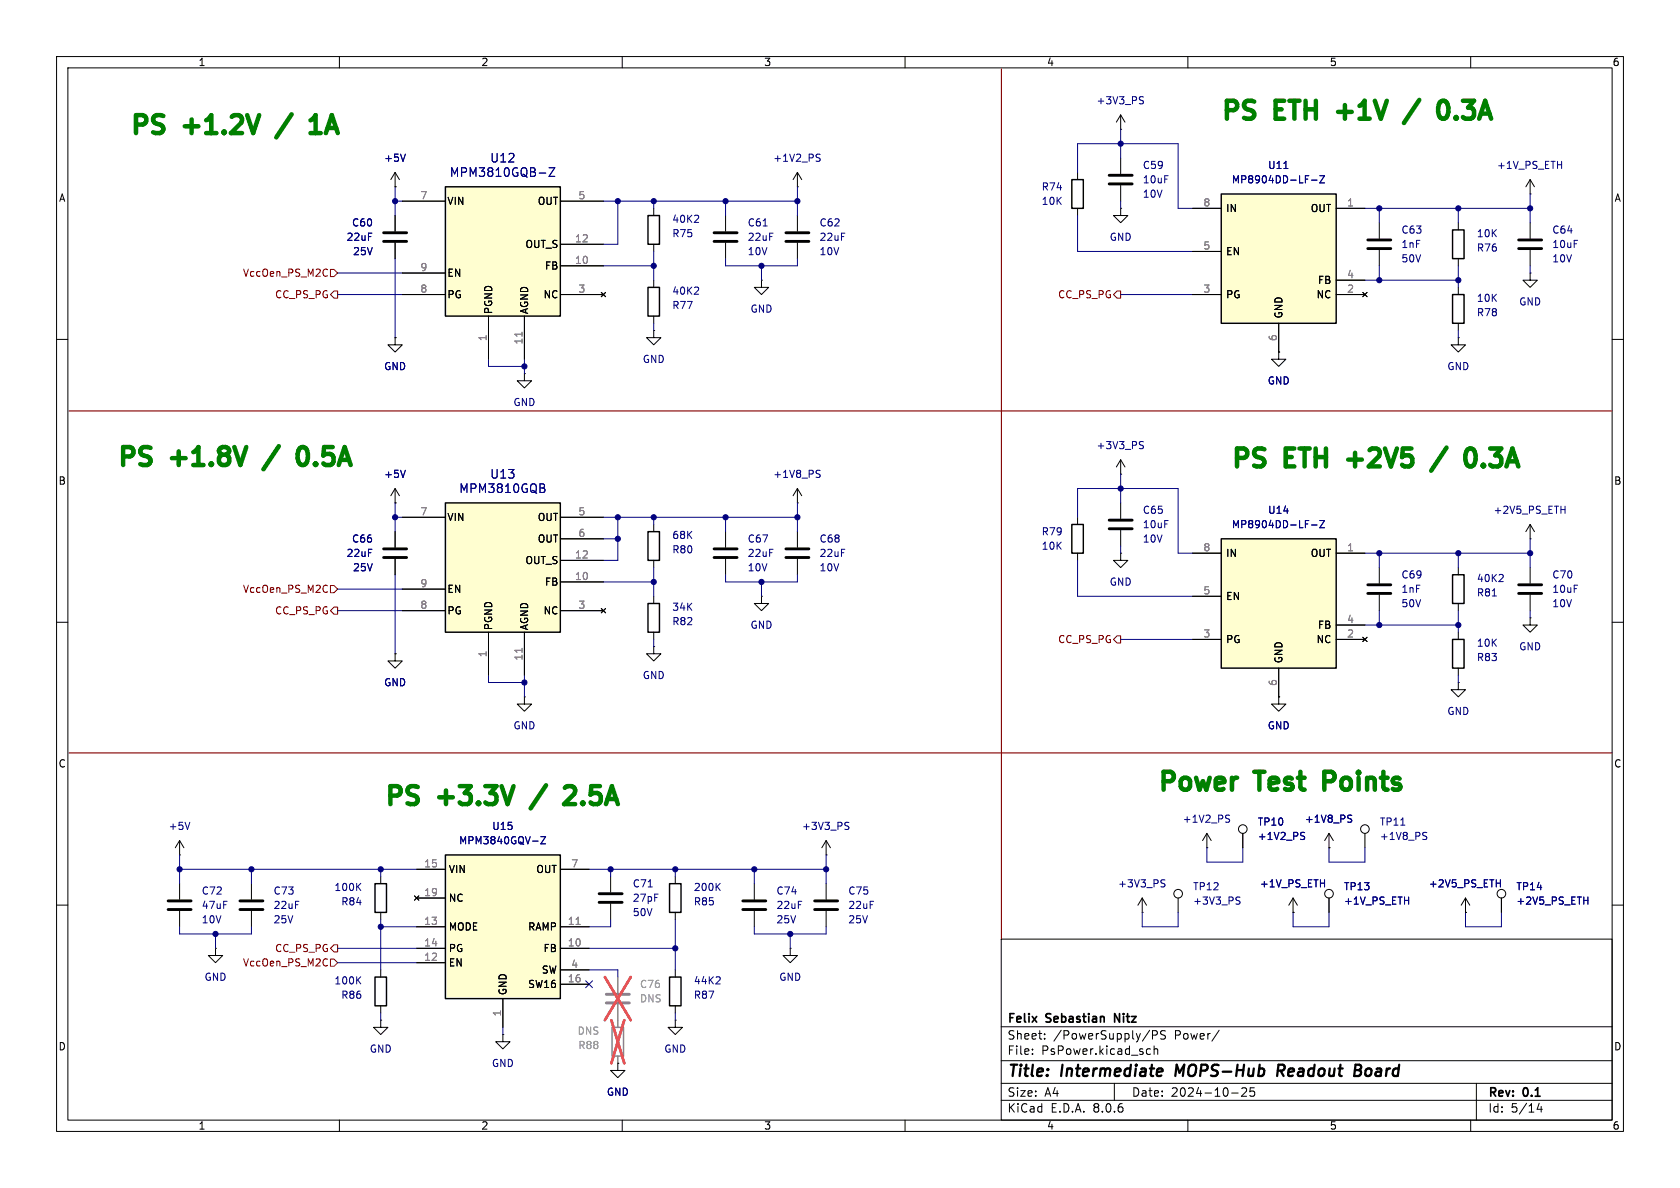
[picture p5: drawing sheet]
<svg xmlns="http://www.w3.org/2000/svg" width="297mm" height="210mm" viewBox="0 0 297 210" stroke-linecap="round" stroke-linejoin="round" font-family="sans-serif">
<g fill="none" stroke="#000" stroke-width=".18">
<path d="M10 10h277v190h-277zM12 12h273v186h-273zM60 10v2M110 10v2M160 10v2M210 10v2M260 10v2M10 60h2M285 60h2M10 110h2M243.8 100.3v2.8M243.8 105.2v2.8"/>
<path d="M257.8 111.8v1.2M257.8 118.1v1.3M285 110h2M226.1 123.2v1.3h1.2l-1.2 1.2-1.3-1.2h1.3M226.1 123.2h.1M257.8 120.7v1.2h1.3l-1.3 1.3-1.3-1.3h1.3M257.8 120.7h.1M10 160h2M285 160h2M177 166h108v32h-108zM60 198v2M110 198v2"/>
<path d="M160 198v2M177 194.5h108M177 191.5h108M177 187.5h108M177 181.5h108M182.5 186.3v.1M182.5 185.5v.1M184.7 183.6v.1M184.7 182.8v.1M197 191.5v3M202.8 186.3h.6M202.8 185.5h.6"/>
<path d="M203.2 182.1l-1.2 2M203.7 183l.8-.1 .1-.2-.1-.4-.2-.1h-.6v1.5M204 185.5l.2-.1 .4 .1 .1 .9M204 184.9v1.5M206 182.3l-.5-.1-.3 .1v.5l.7 .3 .1 .3-.3 .3-.5-.1M210 198v2M215.5 182.1l-1.3 2M217.7 193.2h1.2M219.5 192.4l.6-.1 .2 .1 .1 .3-.9 1.1h.9M221.7 192.3h-.7v.7l.2-.1h.5l.1 .3-.1 .5-.2 .1-.5-.1M260 198v2M261 191.5v6.5"/>
<path d="M272.1 195l-.4 1.1h1M272.5 195.6v1"/>
</g>
<path d="M205.3 188.9l.2 .1v.4l-1 .1M205.3 190.1l-.2 .1M208 188.2l-.2 2M226.4 189.3l.5 .9M226.8 188.2h-.8l-.2 2M226.9 189.2l-1 .1M239.5 189.2h.7M239.6 188.2h.7a.49 .49 0 0 1 .3 .5 .49 .49 0 0 1-.4 .5M240.2 189.2l.3 .1a.58 .58 0 0 1-.3 .9h-.8" fill="none" stroke="#000" stroke-width=".4"/>
<path d="M197.1 180.7v-1.5l.8 1.5" fill="none" stroke="#000" stroke-width=".3"/>
<path d="M256.8 113h2v5.1h-2z" fill="none" stroke="#000" stroke-width=".25"/>
<path d="M241.8 104.9h4.1M241.8 103.4h4.1" fill="none" stroke="#000" stroke-width=".51"/>
<path d="M215.9 95.3h20.3v22.8h-20.3z" fill="#fffed0"/>
<path d="M256.8 40.6h2v5.1h-2zM215.9 95.3h20.3v22.8h-20.3z" fill="none" stroke="#000" stroke-width=".25"/>
<g fill="none" stroke="#000" stroke-width=".18">
<path d="M141 33h.1M141 30.5v2.5M141 38.1v2.8M141 30.5l-.8 1.3M141 30.5l.7 1.3M257.8 39.4v1.2M270.5 34.3h.1M270.5 31.8l-.8 1.2M270.5 31.8v2.5M270.5 39.4v2.8M270.5 31.8l.8 1.2M69.8 59.7v1.3h1.3l-1.3 1.2-1.2-1.2h1.2"/>
<path d="M69.8 59.7h.1M141 42.9v2.8M257.8 45.7v1.3M270.5 48.3v1.2h-1.3l1.3 1.3 1.3-1.3h-1.3M270.5 48.3h.1M270.5 44.2v2.8M210.8 97.8h5.1M236.2 97.8h5.1M210.8 113h5.1M210.8 105.4h5.1M226.1 118.1v5.1M236.2 113h5.1"/>
<path d="M236.2 110.5h5.1M240.9 112.6l.8 .8M241.7 112.6l-.8 .8M146 151.1h.1M146 148.6l-.7 1.3M146 148.6v2.5M146 148.6l.8 1.3M208.3 158.8v2.5M213.4 149.9h.1M213.4 147.3l-.8 1.3M213.4 147.3v2.6M213.4 147.3l.7 1.3"/>
<path d="M219.7 147.3v2.6M228.6 158.8l-.8 1.2M228.6 158.8v2.5M228.6 158.8l.8 1.2M234.9 149.9h.1M234.9 147.3l-.7 1.3M234.9 147.3v2.6M234.9 158.8v2.5M234.9 147.3l.8 1.3M241.3 147.3v2.6M259.1 158.8l-.8 1.2M259.1 158.8v2.5"/>
<path d="M259.1 158.8l.7 1.2M228.6 161.3h.1M259.1 161.3h.1"/>
<circle cx="208.3" cy="158" r=".76"/>
<circle cx="219.7" cy="146.6" r=".76"/>
<circle cx="234.9" cy="158" r=".76"/>
<circle cx="241.3" cy="146.6" r=".76"/>
</g>
<g fill="none" stroke="#000084" stroke-width=".18">
<path d="M144.5 27.9l.4 .1 .1 .3-.3 .2h-.3M144.5 27.2l.5 .1M231.9 92.8h.9M233.3 92h.9l-.9 1.3h.9M149.6 145.4h.5M149.6 146l.4 .1 .1 .3-.3 .2h-.3M216.9 144.7l.4 .1 .1 .3-.3 .3h-.3M216.9 144.1l.5 .1M218.7 159.2l.4 .1 .1 .3-.2 .2h-.3M218.7 158.6h.5M230.2 147.7l.3 .2 .1 .3-.2 .2h-.3M230.2 147.1l.4 .1"/>
<path d="M238.5 144.7l.4 .1 .1 .3-.3 .3h-.3M238.5 144.1l.5 .1M251.8 147.7l.3 .2 .1 .3-.2 .2h-.3M251.8 147.1l.4 .1M264.5 156.1h.7M265.2 155.5v1.3"/>
</g>
<path d="M247.6 145.9h.8" fill="none" stroke="#000080" stroke-width=".18"/>
<path d="M138.9 42.7h4.1M138.9 41.1h4.1M268.5 43.9h4M268.5 42.4h4" fill="none" stroke="#000" stroke-width=".51"/>
<path d="M78.7 33h20.4v22.9h-20.4z" fill="#fffed0"/>
<path d="M78.7 33h20.4v22.9h-20.4z" fill="none" stroke="#000" stroke-width=".25"/>
<path d="M71.1 35.6h7.6M99.1 35.6h7.6M71.1 52.1h7.6M71.1 48.3h7.6M86.4 55.9v7.6M92.7 55.9v7.6M99.1 47h7.6M99.1 43.2h7.6M99.1 52.1h7.6M106.3 51.7l.8 .8M107.1 51.7l-.8 .8" fill="none" stroke="#000" stroke-width=".18"/>
<path d="M92.3 58.7v.7" fill="none" stroke="#808080" stroke-width=".18"/>
<path d="M97.1 29.7h1l-1 1.5h1" fill="none" stroke="#000084" stroke-width=".18"/>
<path d="M78.7 88.9h20.4v22.9h-20.4z" fill="#fffed0"/>
<path d="M114.6 50.8h2v5.1h-2zM256.8 52.1h2v5.1h-2zM78.7 88.9h20.4v22.9h-20.4zM114.6 94h2v5.1h-2zM189.5 92.7h2v5.1h-2zM114.6 106.7h2v5.1h-2zM66.3 156.2h2v5.1h-2z" fill="none" stroke="#000" stroke-width=".25"/>
<g fill="none" stroke="#000" stroke-width=".18">
<path d="M69.8 33h.1M69.8 30.5l-.7 1.3M69.8 30.5v2.5M69.8 30.5l.8 1.3M128.3 38.1v2.8M115.6 58.4v1.3h1.2l-1.2 1.3-1.3-1.3h1.3M115.6 58.4h.1M115.6 49.5v1.3M115.6 55.9v1.3M128.3 42.9v2.8M134.6 49.5v1.3h-1.3l1.3 1.3 1.3-1.3h-1.3M134.6 49.5h.1"/>
<path d="M257.8 59.7v1.3h1.3l-1.3 1.2-1.3-1.2h1.3M257.8 59.7h.1M257.8 50.8v1.3M257.8 57.2v1.2M71.1 91.4h7.6M99.1 99.1h7.6M99.1 91.4h7.6M99.1 95.3h7.6M115.6 92.7v1.3M115.6 99.1v1.2M128.3 94v2.8M128.3 98.8v2.8"/>
<path d="M141 88.9h.1M141 86.4v2.5M141 94v2.8M141 98.8v2.8M141 86.4l-.8 1.2M141 86.4l.7 1.2M190.5 91.4v1.3M190.5 97.8v1.3M198.1 83.8h.1M198.1 81.3l-.7 1.3M198.1 81.3v2.5M198.1 88.9v2.8"/>
<path d="M198.1 93.7v2.8M198.1 81.3l.8 1.3M270.5 95.3h.1M270.5 92.7l-.8 1.3M270.5 92.7v2.6M270.5 92.7l.8 1.3M69.8 115.6v1.2h1.3l-1.3 1.3-1.2-1.3h1.2M69.8 115.6h.1M71.1 108h7.6M71.1 104.1h7.6M86.4 111.8v7.6M92.7 111.8v7.6"/>
<path d="M99.1 102.9h7.6M99.1 108h7.6M106.3 107.6l.8 .7M107.1 107.6l-.8 .7M115.6 114.3v1.3h1.2l-1.2 1.2-1.3-1.2h1.3M115.6 114.3h.1M115.6 105.4v1.3M115.6 111.8v1.2M134.6 105.4v1.3h-1.3l1.3 1.3 1.3-1.3h-1.3M134.6 105.4h.1M92.7 123.2v1.3h1.3l-1.3 1.2-1.3-1.2h1.3M92.7 123.2h.1"/>
<path d="M31.7 151.1h.1M31.7 148.6l.8 1.3M31.7 148.6v2.5M31.7 156.2v2.8M31.7 148.6l-.7 1.3M44.4 156.2v2.8M67.3 154.9v1.3M31.7 161v2.8M44.4 161v2.8M67.3 161.3v1.3"/>
</g>
<path d="M92.3 114.6v.7" fill="none" stroke="#808080" stroke-width=".18"/>
<g fill="none" stroke="#000084" stroke-width=".18">
<path d="M71.7 27.2l-.5 1.3M123.4 50.8l.1 .2v.3l-.8 .7h.8M201.7 78.7l.3 .1 .1 .3-.2 .2h-.3M201.7 78l.4 .1M96 86.3a.41 .41 0 0 1 .4 .3 .41 .41 0 0 1-.4 .5M96.1 85.6l.2 .2-.2 .4M144.5 83.7l.4 .2 .1 .3-.3 .2h-.3M144.5 83.1l.5 .1M276 90.1h.7M276.7 89.5v1.2M33.6 145.4l-.5 1.2M63.2 156.7l.6 .7"/>
<path d="M63.8 156.2l-.7 .7"/>
</g>
<path d="M126.2 42.7h4.1M126.2 41.1h4.1M126.2 98.6h4.1M126.2 97h4.1M138.9 98.6h4.1M138.9 97h4.1M196.1 93.5h4.1M196.1 91.9h4.1M29.7 159.3h4.1M42.4 159.3h4.1M29.7 160.8h4.1M42.4 160.8h4.1" fill="none" stroke="#000" stroke-width=".51"/>
<path d="M134.9 39.9h.7" fill="none" stroke="#000080" stroke-width=".18"/>
<path d="M215.9 34.3h20.3v22.9h-20.3z" fill="#fffed0"/>
<path d="M114.6 38.1h2v5.1h-2zM189.5 31.8h2v5h-2zM215.9 34.3h20.3v22.9h-20.3zM66.3 172.7h2v5.1h-2z" fill="none" stroke="#000" stroke-width=".25"/>
<g fill="none" stroke="#000" stroke-width=".18">
<path d="M69.8 38.1v2.8M115.6 36.8v1.3M190.5 30.5v1.3M190.5 36.8v1.3M198.1 36.8v1.3h1.3l-1.3 1.3-1.3-1.3h1.3M198.1 36.8h.1M198.1 22.9h.1M198.1 20.3v2.6M198.1 27.9v2.8M198.1 32.8v2.8M198.1 20.3l-.7 1.3M198.1 20.3l.8 1.3"/>
<path d="M210.8 36.8h5.1M236.2 36.8h5.1M243.8 39.4v2.8M69.8 42.9v2.8M115.6 43.2v1.3M210.8 52.1h5.1M210.8 44.5h5.1M226.1 57.2v5M236.2 52.1h5.1M236.2 49.5h5.1M240.9 51.7l.8 .8M241.7 51.7l-.8 .8"/>
<path d="M243.8 44.2v2.8M226.1 62.2v1.3h1.2l-1.2 1.3-1.3-1.3h1.3M226.1 62.2h.1M198.1 97.8v1.3h1.3l-1.3 1.2-1.3-1.2h1.3M198.1 97.8h.1M133.3 156.2v2.8M146 156.2v2.8M38.1 167.6v1.3h1.3l-1.3 1.3-1.3-1.3h1.3M38.1 167.6h.1M67.3 171.5v1.2M67.3 177.8v1.3M133.3 161v2.8"/>
<path d="M146 161v2.8M67.3 180.3v1.3h1.3l-1.3 1.3-1.3-1.3h1.3M67.3 180.3h.1"/>
</g>
<path d="M227 29.8h.7" fill="none" stroke="#000080" stroke-width=".18"/>
<path d="M201.7 17.7l.3 .1 .1 .3-.2 .3h-.3M201.7 17.1l.4 .1M123.4 38.1l.1 .2v.3l-.8 .7h.8M231.9 31.8h.9M233.3 31.1h.9l-.9 1.2h.9M63.2 173.2l.6 .7M63.8 172.7l-.7 .7" fill="none" stroke="#000084" stroke-width=".18"/>
<path d="M196.1 32.5h4.1M196.1 31h4.1M67.8 42.7h4.1M67.8 41.1h4.1M241.8 43.9h4.1M241.8 42.4h4.1M131.3 159.3h4.1M144 159.3h4.1M131.3 160.8h4.1M144 160.8h4.1" fill="none" stroke="#000" stroke-width=".51"/>
<path d="M78.7 151.1h20.4v25.4h-20.4z" fill="#fffed0"/>
<path d="M256.8 101.6h2v5.1h-2zM78.7 151.1h20.4v25.4h-20.4zM118.4 156.2h2v5.1h-2zM118.4 172.7h2v5.1h-2z" fill="none" stroke="#000" stroke-width=".25"/>
<g fill="none" stroke="#000" stroke-width=".18">
<path d="M69.8 33h.1M69.8 38.1v2.8M71.1 35.6h7.6M99.1 35.6h7.6M210.8 36.8h5.1M236.2 36.8h5.1M69.8 59.7h.1M69.8 42.9v2.8M71.1 52.1h7.6M71.1 48.3h7.6M86.4 55.9v7.6M92.7 55.9v7.6"/>
<path d="M99.1 47h7.6M99.1 43.2h7.6M99.1 52.1h7.6M106.3 51.7l.8 .8M107.1 51.7l-.8 .8M210.8 52.1h5.1M210.8 44.5h5.1M226.1 57.2v5M236.2 52.1h5.1M236.2 49.5h5.1M240.9 51.7l.8 .8M241.7 51.7l-.8 .8"/>
<path d="M92.7 66v1.3h1.3l-1.3 1.3-1.3-1.3h1.3M92.7 66h.1M226.1 62.2h.1M69.8 88.9h.1M69.8 86.4v2.5M69.8 94v2.8M69.8 98.8v2.8M69.8 86.4l-.7 1.2M69.8 86.4l.8 1.2M71.1 91.4h7.6M99.1 99.1h7.6M99.1 91.4h7.6"/>
<path d="M99.1 95.3h7.6M210.8 97.8h5.1M236.2 97.8h5.1M69.8 115.6h.1M71.1 108h7.6M71.1 104.1h7.6M86.4 111.8v7.6M92.7 111.8v7.6M99.1 102.9h7.6M99.1 108h7.6M106.3 107.6l.8 .7M107.1 107.6l-.8 .7"/>
<path d="M210.8 113h5.1M210.8 105.4h5.1M226.1 118.1v5.1M236.2 113h5.1M236.2 110.5h5.1M240.9 112.6l.8 .8M241.7 112.6l-.8 .8M257.8 100.3v1.3M257.8 106.7v1.3M270.5 109.2v1.3h-1.3l1.3 1.3 1.3-1.3h-1.3M270.5 109.2h.1M270.5 100.3v2.8"/>
<path d="M270.5 105.2v2.8M226.1 123.2h.1M73.3 158.4l.7 .7M73.7 153.7h5M73.7 158.8h5M74 158.4l-.7 .7M99.1 153.7h5M107.9 154.9v2.8M107.9 159.8v2.8M119.4 154.9v1.3M201.9 158.8l-.7 1.2M201.9 158.8v2.5"/>
<path d="M201.9 158.8l.8 1.2M219.7 147.3v2.6M234.9 149.9h.1M234.9 158.8v2.5M265.4 158.8v2.5M73.7 167.6h5M73.7 163.8h5M73.7 170.2h5M88.9 176.5v5.1M99.1 167.6h5M99.1 163.8h5M99.1 174h5"/>
<path d="M99.1 171.5h5M119.4 161.3v1.3M119.4 171.5v1.2M119.4 177.8v1.3M139.7 167.6v1.3h-1.3l1.3 1.3 1.3-1.3h-1.3M139.7 167.6h.1M201.9 161.3h.1M228.6 161.3h.1M259.1 161.3h.1M88.9 182.9v1.3h1.3l-1.3 1.2-1.3-1.2h1.3M88.9 182.9h.1M109.2 188v1.2h1.3l-1.3 1.3-1.3-1.3h1.3"/>
<path d="M109.2 188h.1M119.4 180.3v1.3h1.2l-1.2 1.3-1.3-1.3h1.3M119.4 180.3h.1"/>
<circle cx="265.4" cy="158" r=".76"/>
</g>
<path d="M92.3 58.7v.7M92.3 114.6v.7M101.8 163.4h.8M109.2 172.7v2.8M109.2 177.5v4.1M109.2 186.7v1.3" fill="none" stroke="#808080" stroke-width=".18"/>
<g fill="none" stroke="#000084" stroke-width=".18">
<path d="M71.7 27.2l-.5 1.3M97.1 29.7h1l-1 1.5h1M231.9 31.8h.9M233.3 31.1h.9l-.9 1.2h.9M71.7 83.1l-.5 1.3M96 86.3a.41 .41 0 0 1 .4 .3 .41 .41 0 0 1-.4 .5M96.1 85.6l.2 .2-.2 .4M231.9 92.8h.9M233.3 92h.9l-.9 1.3h.9M265.6 101.6l.2 .2-.1 .3-.7 .7h.8M95.6 147.9h.9l-.9 1.3h.9M126.8 156.7l.5 .7"/>
<path d="M127.3 156.2l-.7 .7M205.5 156.1l.3 .1 .2 .3-.3 .3h-.3M205.5 155.5l.5 .1M230.2 147.7l.3 .2 .1 .3-.2 .2h-.3M230.2 147.1l.4 .1M238.5 144.7l.4 .1 .1 .3-.3 .3h-.3M238.5 144.1l.5 .1M264.5 156.1h.7M265.2 155.5v1.3M280 159.2h.7M280.7 158.6v1.2M103.5 173.4l1.2 1.2"/>
<path d="M104.7 173.4l-1.2 1.2M127.2 172.7l.1 .2v.3l-.8 .7h.8"/>
</g>
<g fill="none" stroke="#000080" stroke-width=".18">
<path d="M69.8 35.6h1.3M69.8 33v5.1M106.7 35.6h34.3M109.2 35.6v7.6h-2.5M115.6 35.6v1.2M128.3 35.6v2.5M141 33v5.1M190.5 30.5v-5.1h17.8v11.4h2.5M190.5 38.1v6.4h20.3M198.1 22.9v5M198.1 35.6v1.2M227 29.8h.7"/>
<path d="M241.3 36.8h29.2M243.8 36.8v2.6M257.8 36.8v2.6M270.5 34.3v5.1M59.7 52.1h11.4M59.7 48.3h11.4M69.8 45.7v14M106.7 47h8.9M115.6 44.5v5M115.6 57.2v1.2M128.3 45.7v1.3h12.7v-1.3M134.6 47v2.5"/>
<path d="M198.1 52.1h12.7M241.3 49.5h16.5M243.8 47v2.5M257.8 47v3.8M257.8 58.4v1.3M270.5 47v1.3M86.4 63.5v1.3h6.3M92.7 63.5v2.5M69.8 88.9v5.1M69.8 91.4h1.3M106.7 91.4h34.3M106.7 95.3h2.5"/>
<path d="M109.2 91.4v7.7h-2.5M115.6 91.4v1.3M128.3 91.4v2.6M141 88.9v5.1M190.5 91.4v-5h17.8v11.4h2.5M190.5 99.1v6.3h20.3M198.1 83.8v5.1M198.1 96.5v1.3M241.3 97.8h29.2M243.8 97.8v2.5M257.8 97.8v2.5M270.5 95.3v5"/>
<path d="M59.7 104.1h11.4M59.7 108h11.4M69.8 101.6v14M86.4 119.4v1.3h6.3M92.7 119.4v3.8M106.7 102.9h8.9M115.6 100.3v5.1M115.6 113v1.3M128.3 101.6v1.3h12.7v-1.3M134.6 102.9v2.5M198.1 113h12.7M241.3 110.5h16.5"/>
<path d="M243.8 108v2.5M257.8 108v3.8M257.8 119.4v1.3M263.8 105.4h.7M270.5 108v1.2M31.7 153.7h42M31.7 151.1v5.1M44.4 153.7v2.5M67.3 153.7v1.2M104.1 153.7h41.9M107.9 153.7v1.2M114.6 156.8h.7"/>
<path d="M119.4 153.7v1.2M133.3 153.7v2.5M146 151.1v5.1M213.4 149.9v2.5h6.3v-2.5M234.9 149.9v2.5h6.4v-2.5M31.7 163.8v1.3h12.7v-1.3M38.1 165.1v2.5M59.7 167.6h14M59.7 170.2h14M67.3 163.8h6.4M67.3 162.6v8.9M67.3 179.1v1.2"/>
<path d="M104.1 171.5h5.1v1.2M104.1 167.6h15.3M107.9 162.6v1.2h-3.8M119.4 162.6v8.9M119.4 179.1v1.2M133.3 163.8v1.3h12.7v-1.3M139.7 165.1v2.5M201.9 161.3v2.5h6.4v-2.5M228.6 161.3v2.5h6.3v-2.5M259.1 161.3v2.5h6.3v-2.5M88.9 181.6v1.3"/>
</g>
<path d="M67.8 98.6h4.1M67.8 97h4.1M268.5 104.9h4M268.5 103.4h4M105.9 159.5h4.1M105.9 158h4.1" fill="none" stroke="#000" stroke-width=".51"/>
<path d="M107.2 177.3h4.1M107.2 175.8h4.1" fill="none" stroke="#808080" stroke-width=".51"/>
<path d="M106.9 172.7l4.6 7.6M111.5 172.7l-4.6 7.6M108.1 180.3l2.3 7.7M110.4 180.3l-2.3 7.7" fill="none" stroke="#e65255" stroke-width=".46"/>
<path d="M108.2 181.6h2v5.1h-2z" fill="none" stroke="#808080" stroke-width=".25"/>
<g fill="none" stroke="#800000" stroke-width=".18">
<path d="M57.6 47.6l.3 .1M57.9 48.7l-.3 .1M58.4 47.6h.7l.6 .7-.6 .6h-.7zM59.1 51.4h.6v1.3h-.6l-.7-.6zM197.5 51.4h.6v1.3h-.6l-.7-.6zM57.6 103.4l.3 .2M57.9 104.6l-.3 .1M58.4 103.5h.7l.6 .6-.6 .7h-.7zM59.1 107.3h.6v1.3h-.6l-.7-.6zM197.5 112.4h.6v1.3h-.6l-.7-.7zM57.6 169.5l.3 .1M57.9 170.6l-.3 .2"/>
<path d="M58.4 169.5h.7l.6 .7-.6 .6h-.7zM59.1 167h.6v1.3h-.6l-.7-.7z"/>
</g>
<g fill="none" stroke="#008000" stroke-width=".79">
<path d="M236.6 19.8h2.4M250.9 17.7l-2.7 4M254.5 18.1a.76 .76 0 0 1 .8-.3 .76 .76 0 0 1 .6 .6 2.48 2.48 0 0 1-.3 2.4 .75 .75 0 0 1-1.2-.4 2.71 2.71 0 0 1 .1-2.3zM51.6 20.2l-2.8 4.1M54.9 23.5h1.8M54.9 21.3l.3-.2 .6-.7v3.1M257.4 20.7l.2 .1-.2 .2M257.4 20.7l-.1 .1 .1 .2M257.4 20.7v.3M49.3 78.9l-2.7 4.1M52.9 79.3a.76 .76 0 0 1 .8-.3 .76 .76 0 0 1 .6 .6 1.87 1.87 0 0 1-.6 2.6 .81 .81 0 0 1-.9-.6 2.71 2.71 0 0 1 .1-2.3zM255.7 79.1l-2.7 4.1"/>
<path d="M259.4 79.6a.76 .76 0 0 1 .7-.3 .76 .76 0 0 1 .6 .6 1.87 1.87 0 0 1-.6 2.6 .81 .81 0 0 1-.9-.6 2.71 2.71 0 0 1 .2-2.3zM238.3 81.2h2.5M262.2 82.2l.2 .1-.2 .2M262.2 82.2l-.1 .1 .1 .2M262.2 82.2v.3M96.5 138.8l-2.7 4.1M99.9 139.3l.4-.3h.8a.86 .86 0 0 1 .4 1.3l-1.8 1.8h2M234.1 138.1h1.2M235.3 136.4h-1.2v3.2"/>
</g>
<path d="M177 12.2v153.7M12.2 72.6h272.8M12.2 133.1h272.8" fill="none" stroke="#840000" stroke-width=".2"/>
<g fill="#000080" stroke="#000080" stroke-width=".18">
<circle cx="115.6" cy="91.4" r=".46"/>
<circle cx="115.6" cy="102.9" r=".46"/>
<circle cx="109.2" cy="91.4" r=".46"/>
<circle cx="141" cy="91.4" r=".46"/>
<circle cx="69.8" cy="91.4" r=".46"/>
<circle cx="92.7" cy="120.7" r=".46"/>
<circle cx="44.4" cy="153.7" r=".46"/>
<circle cx="31.7" cy="153.7" r=".46"/>
<circle cx="38.1" cy="165.1" r=".46"/>
<circle cx="67.3" cy="163.8" r=".46"/>
<circle cx="67.3" cy="153.7" r=".46"/>
<circle cx="128.3" cy="91.4" r=".46"/>
<circle cx="134.6" cy="47" r=".46"/>
<circle cx="92.7" cy="64.8" r=".46"/>
<circle cx="134.6" cy="102.9" r=".46"/>
<circle cx="109.2" cy="95.3" r=".46"/>
<circle cx="69.8" cy="35.6" r=".46"/>
<circle cx="115.6" cy="35.6" r=".46"/>
<circle cx="109.2" cy="35.6" r=".46"/>
<circle cx="128.3" cy="35.6" r=".46"/>
<circle cx="141" cy="35.6" r=".46"/>
<circle cx="115.6" cy="47" r=".46"/>
<circle cx="146" cy="153.7" r=".46"/>
<circle cx="119.4" cy="167.6" r=".46"/>
<circle cx="133.3" cy="153.7" r=".46"/>
<circle cx="139.7" cy="165.1" r=".46"/>
<circle cx="107.9" cy="153.7" r=".46"/>
<circle cx="119.4" cy="153.7" r=".46"/>
<circle cx="257.8" cy="49.5" r=".46"/>
<circle cx="243.8" cy="49.5" r=".46"/>
<circle cx="198.1" cy="25.4" r=".46"/>
<circle cx="243.8" cy="36.8" r=".46"/>
<circle cx="198.1" cy="86.4" r=".46"/>
<circle cx="243.8" cy="97.8" r=".46"/>
<circle cx="243.8" cy="110.5" r=".46"/>
<circle cx="257.8" cy="110.5" r=".46"/>
<circle cx="270.5" cy="36.8" r=".46"/>
<circle cx="257.8" cy="36.8" r=".46"/>
<circle cx="257.8" cy="97.8" r=".46"/>
<circle cx="270.5" cy="97.8" r=".46"/>
</g>
<g font-size="4.4" fill="#008000">
<text x="215.3" y="22.3">PS</text>
<text x="225.6" y="22.3">ETH</text>
<text x="238.4" y="22.3">+1V</text>
<text x="259.8" y="22.3">0.3A</text>
<text x="22.4" y="24.9">PS</text>
<text x="32.8" y="24.9">+1.2V</text>
<text x="58.6" y="24.9">1A</text>
<text x="20.1" y="83.6">PS</text>
<text x="30.5" y="83.6">+1.8V</text>
<text x="56.4" y="83.6">0.5A</text>
<text x="217.1" y="83.8">PS</text>
<text x="227.4" y="83.8">ETH</text>
<text x="240.2" y="83.8">+2V5</text>
<text x="264.6" y="83.8">0.3A</text>
<text x="67.4" y="143.5">PS</text>
<text x="77.8" y="143.5">+3.3V</text>
<text x="103.6" y="143.5">2.5A</text>
<text x="204.1" y="141">Power</text>
<text x="222.3" y="141">Test</text>
<text x="236" y="141">Points</text>
</g>
<g font-size="2.8">
<text x="178" y="190.9">Title:</text>
<text x="187.7" y="190.9">Intermediate</text>
<text x="208.7" y="190.9">MOPS-Hub</text>
<text x="227.4" y="190.9">Readout</text>
<text x="241.9" y="190.9">Board</text>
</g>
<g font-size="2.1" fill="#000084">
<text x="86.6" y="28.9">U12</text>
<text x="79.4" y="31.5">MPM3810GQB-Z</text>
<text x="81.1" y="87.4">MPM3810GQB</text>
<text x="86.6" y="84.8">U13</text>
</g>
<g font-size="2.1">
<text x="178" y="184">Sheet:</text>
<text x="178" y="181.2">Felix</text>
<text x="185" y="181.2">Sebastian</text>
<text x="186.2" y="184">/PowerSupply/PS</text>
<text x="197.7" y="181.2">Nitz</text>
<text x="207.7" y="184">Power/</text>
<text x="178" y="186.7">File:</text>
<text x="184.1" y="186.7">PsPower.kicad_sch</text>
<text x="178" y="196.9">KiCad</text>
<text x="178" y="194.1">Size:</text>
<text x="184.7" y="194.1">A4</text>
<text x="185.7" y="196.9">E.D.A.</text>
<text x="193.3" y="196.9">8.0.6</text>
<text x="200" y="194.1">Date:</text>
<text x="207" y="194.1">2024-10-25</text>
<text x="263" y="194.3">Rev:</text>
<text x="263" y="196.9">Id:</text>
<text x="267.1" y="196.9">5/14</text>
<text x="269.4" y="194.3">0.1</text>
</g>
<g font-size="1.8">
<text x="35" y="11.9">1</text>
<text x="85" y="11.9">2</text>
<text x="135" y="11.9">3</text>
<text x="185" y="11.9">4</text>
<text x="235" y="11.9">5</text>
<text x="285" y="11.9">6</text>
<text x="10.3" y="35.9">A</text>
<text x="285.3" y="35.9">A</text>
<text x="79" y="36.4">VIN</text>
<text x="95" y="36.4">OUT</text>
<text x="216.7" y="37.7">IN</text>
<text x="231.6" y="37.7">OUT</text>
<text x="92.8" y="44">OUT_S</text>
<text x="96.2" y="47.9">FB</text>
<text x="216.7" y="45.3">EN</text>
<text x="79" y="52.9">PG</text>
<text x="79" y="49.1">EN</text>
<text x="96" y="52.9">NC</text>
<text x="216.7" y="52.9">PG</text>
<text x="232.7" y="52.9">NC</text>
<text x="232.9" y="50.4">FB</text>
<text x="87.2" y="55.6" transform="rotate(-90 87.2 55.6)">PGND</text>
<text x="93.6" y="55.6" transform="rotate(-90 93.6 55.6)">AGND</text>
<text x="226.9" y="56.4" transform="rotate(-90 226.9 56.4)">GND</text>
<text x="10.3" y="85.9">B</text>
<text x="285.3" y="85.9">B</text>
<text x="79" y="92.3">VIN</text>
<text x="95" y="92.3">OUT</text>
<text x="92.8" y="99.9">OUT_S</text>
<text x="95" y="96.1">OUT</text>
<text x="216.7" y="98.7">IN</text>
<text x="231.6" y="98.7">OUT</text>
<text x="79" y="105">EN</text>
<text x="96.2" y="103.7">FB</text>
<text x="216.7" y="106.3">EN</text>
<text x="79" y="108.8">PG</text>
<text x="87.2" y="111.5" transform="rotate(-90 87.2 111.5)">PGND</text>
<text x="93.6" y="111.5" transform="rotate(-90 93.6 111.5)">AGND</text>
<text x="96" y="108.8">NC</text>
<text x="216.7" y="113.9">PG</text>
<text x="232.7" y="113.9">NC</text>
<text x="232.9" y="111.4">FB</text>
<text x="226.9" y="117.3" transform="rotate(-90 226.9 117.3)">GND</text>
<text x="10.3" y="135.9">C</text>
<text x="285.3" y="135.9">C</text>
<text x="79.2" y="154.5">VIN</text>
<text x="94.7" y="154.5">OUT</text>
<text x="79.2" y="159.6">NC</text>
<text x="79.2" y="164.7">MODE</text>
<text x="93.3" y="164.7">RAMP</text>
<text x="79.2" y="171">EN</text>
<text x="79.2" y="168.5">PG</text>
<text x="95.7" y="172.3">SW</text>
<text x="96" y="168.5">FB</text>
<text x="89.8" y="176" transform="rotate(-90 89.8 176)">GND</text>
<text x="93.3" y="174.9">SW16</text>
<text x="10.3" y="185.9">D</text>
<text x="285.3" y="185.9">D</text>
<text x="35" y="199.9">1</text>
<text x="85" y="199.9">2</text>
<text x="135" y="199.9">3</text>
<text x="185" y="199.9">4</text>
<text x="235" y="199.9">5</text>
<text x="285" y="199.9">6</text>
</g>
<g font-size="1.8" fill="#000084">
<text x="193.8" y="18.6">+3V3_PS</text>
<text x="67.8" y="28.8">+5V</text>
<text x="136.6" y="28.8">+1V2_PS</text>
<text x="201.9" y="32.6">10uF</text>
<text x="217.7" y="32.6">MP8904DD-LF-Z</text>
<text x="264.5" y="30.1">+1V_PS_ETH</text>
<text x="118.8" y="39.6">40K2</text>
<text x="184.1" y="36.4">10K</text>
<text x="61.2" y="42.8">22uF</text>
<text x="132.1" y="42.8">22uF</text>
<text x="144.8" y="42.8">22uF</text>
<text x="196.1" y="42.8">GND</text>
<text x="247.7" y="44">1nF</text>
<text x="261" y="42.1">10K</text>
<text x="274.3" y="44">10uF</text>
<text x="118.8" y="52.3">40K2</text>
<text x="261" y="53.6">10K</text>
<text x="132.6" y="55.5">GND</text>
<text x="268.5" y="54.2">GND</text>
<text x="67.8" y="65.6">GND</text>
<text x="113.5" y="64.4">GND</text>
<text x="255.8" y="65.6">GND</text>
<text x="90.7" y="72">GND</text>
<text x="224" y="68.2">GND</text>
<text x="193.8" y="79.6">+3V3_PS</text>
<text x="67.8" y="84.7">+5V</text>
<text x="136.6" y="84.7">+1V8_PS</text>
<text x="118.8" y="95.5">68K</text>
<text x="201.9" y="93.6">10uF</text>
<text x="217.7" y="93.6">MP8904DD-LF-Z</text>
<text x="263.9" y="91">+2V5_PS_ETH</text>
<text x="61.2" y="98.7">22uF</text>
<text x="132.1" y="98.7">22uF</text>
<text x="144.8" y="98.7">22uF</text>
<text x="184.1" y="97.4">10K</text>
<text x="196.1" y="103.7">GND</text>
<text x="247.7" y="105">1nF</text>
<text x="261" y="103.1">40K2</text>
<text x="274.3" y="105">10uF</text>
<text x="118.8" y="108.2">34K</text>
<text x="132.6" y="111.4">GND</text>
<text x="261" y="114.5">10K</text>
<text x="268.5" y="115.2">GND</text>
<text x="67.8" y="121.5">GND</text>
<text x="113.5" y="120.2">GND</text>
<text x="90.7" y="129.1">GND</text>
<text x="224" y="129.1">GND</text>
<text x="255.8" y="126.6">GND</text>
<text x="29.7" y="146.9">+5V</text>
<text x="81.1" y="149.5">MPM3840GQV-Z</text>
<text x="141.7" y="146.9">+3V3_PS</text>
<text x="209" y="145.6">+1V2_PS</text>
<text x="222.3" y="148.7">+1V2_PS</text>
<text x="230.6" y="145.6">+1V8_PS</text>
<text x="243.8" y="148.7">+1V8_PS</text>
<text x="35.6" y="160.9">47uF</text>
<text x="48.3" y="160.9">22uF</text>
<text x="59" y="157.7">100K</text>
<text x="111.8" y="159.6">27pF</text>
<text x="122.6" y="157.7">200K</text>
<text x="137.2" y="160.9">22uF</text>
<text x="149.9" y="160.9">22uF</text>
<text x="197.6" y="157.1">+3V3_PS</text>
<text x="210.8" y="160.1">+3V3_PS</text>
<text x="222.6" y="157.1">+1V_PS_ETH</text>
<text x="237.5" y="160.1">+1V_PS_ETH</text>
<text x="252.5" y="157.1">+2V5_PS_ETH</text>
<text x="268" y="160.1">+2V5_PS_ETH</text>
<text x="36.1" y="173.6">GND</text>
<text x="137.7" y="173.6">GND</text>
<text x="59" y="174.2">100K</text>
<text x="122.6" y="174.2">44K2</text>
<text x="65.3" y="186.3">GND</text>
<text x="86.9" y="188.8">GND</text>
<text x="117.3" y="186.3">GND</text>
<text x="107.2" y="193.9">GND</text>
</g>
<g font-size="1.8" fill="#808080">
<text x="74.2" y="35.3">7</text>
<text x="102.2" y="35.3">5</text>
<text x="212.7" y="36.6">8</text>
<text x="238.1" y="36.6">1</text>
<text x="101.6" y="46.7">10</text>
<text x="101.6" y="42.9">12</text>
<text x="212.7" y="44.2">5</text>
<text x="74.2" y="51.8">8</text>
<text x="74.2" y="48">9</text>
<text x="102.2" y="51.8">3</text>
<text x="212.7" y="51.8">3</text>
<text x="238.1" y="51.8">2</text>
<text x="238.1" y="49.3">4</text>
<text x="86.1" y="60.4" transform="rotate(-90 86.1 60.4)">1</text>
<text x="92.5" y="61" transform="rotate(-90 92.5 61)">11</text>
<text x="225.8" y="60.4" transform="rotate(-90 225.8 60.4)">6</text>
<text x="74.2" y="91.2">7</text>
<text x="102.2" y="91.2">5</text>
<text x="102.2" y="95">6</text>
<text x="101.6" y="98.8">12</text>
<text x="212.7" y="97.5">8</text>
<text x="238.1" y="97.5">1</text>
<text x="74.2" y="107.7">8</text>
<text x="74.2" y="103.9">9</text>
<text x="101.6" y="102.6">10</text>
<text x="102.2" y="107.7">3</text>
<text x="212.7" y="105.2">5</text>
<text x="212.7" y="112.8">3</text>
<text x="238.1" y="112.8">2</text>
<text x="238.1" y="110.2">4</text>
<text x="86.1" y="116.3" transform="rotate(-90 86.1 116.3)">1</text>
<text x="92.5" y="116.9" transform="rotate(-90 92.5 116.9)">11</text>
<text x="225.8" y="121.4" transform="rotate(-90 225.8 121.4)">6</text>
<text x="74.9" y="153.4">15</text>
<text x="100.9" y="153.4">7</text>
<text x="74.9" y="158.5">19</text>
<text x="74.9" y="163.6">13</text>
<text x="74.9" y="167.4">14</text>
<text x="100.3" y="167.4">10</text>
<text x="100.3" y="163.6">11</text>
<text x="74.9" y="169.9">12</text>
<text x="100.3" y="173.7">16</text>
<text x="100.9" y="171.2">4</text>
<text x="88.6" y="179.8" transform="rotate(-90 88.6 179.8)">1</text>
</g>
<g font-size="1.8" fill="#000080">
<text x="184.1" y="33.9">R74</text>
<text x="201.9" y="30.1">C59</text>
<text x="201.9" y="35.2">10V</text>
<text x="224.1" y="30.1">U11</text>
<text x="62.1" y="40.2">C60</text>
<text x="132.1" y="40.2">C61</text>
<text x="144.8" y="40.2">C62</text>
<text x="247.7" y="41.5">C63</text>
<text x="274.3" y="41.5">C64</text>
<text x="62.3" y="45.3">25V</text>
<text x="118.8" y="42.1">R75</text>
<text x="132.1" y="45.3">10V</text>
<text x="144.8" y="45.3">10V</text>
<text x="247.7" y="46.6">50V</text>
<text x="261" y="44.7">R76</text>
<text x="274.3" y="46.6">10V</text>
<text x="118.8" y="54.8">R77</text>
<text x="261" y="56.1">R78</text>
<text x="184.1" y="94.8">R79</text>
<text x="201.9" y="91">C65</text>
<text x="224.1" y="91">U14</text>
<text x="62.1" y="96.1">C66</text>
<text x="62.3" y="101.2">25V</text>
<text x="118.8" y="98">R80</text>
<text x="132.1" y="96.1">C67</text>
<text x="132.1" y="101.2">10V</text>
<text x="144.8" y="96.1">C68</text>
<text x="144.8" y="101.2">10V</text>
<text x="201.9" y="96.1">10V</text>
<text x="247.7" y="102.5">C69</text>
<text x="247.7" y="107.5">50V</text>
<text x="261" y="105.6">R81</text>
<text x="274.3" y="102.5">C70</text>
<text x="274.3" y="107.5">10V</text>
<text x="118.8" y="110.7">R82</text>
<text x="261" y="117.1">R83</text>
<text x="86.9" y="146.9">U15</text>
<text x="222.3" y="146.2">TP10</text>
<text x="243.8" y="146.2">TP11</text>
<text x="35.6" y="158.3">C72</text>
<text x="48.3" y="158.3">C73</text>
<text x="60.2" y="160.2">R84</text>
<text x="111.8" y="157.1">C71</text>
<text x="122.6" y="160.2">R85</text>
<text x="137.2" y="158.3">C74</text>
<text x="149.9" y="158.3">C75</text>
<text x="210.8" y="157.6">TP12</text>
<text x="237.5" y="157.6">TP13</text>
<text x="268" y="157.6">TP14</text>
<text x="35.6" y="163.4">10V</text>
<text x="48.3" y="163.4">25V</text>
<text x="111.8" y="162.2">50V</text>
<text x="137.2" y="163.4">25V</text>
<text x="149.9" y="163.4">25V</text>
<text x="60.2" y="176.8">R86</text>
<text x="122.6" y="176.8">R87</text>
</g>
<g font-size="1.8" fill="#800000">
<text x="42.8" y="49.1">VccOen_PS_M2C</text>
<text x="48.5" y="52.9">CC_PS_PG</text>
<text x="187" y="52.9">CC_PS_PG</text>
<text x="42.8" y="105">VccOen_PS_M2C</text>
<text x="48.5" y="108.8">CC_PS_PG</text>
<text x="187" y="113.9">CC_PS_PG</text>
<text x="42.8" y="171">VccOen_PS_M2C</text>
<text x="48.5" y="168.5">CC_PS_PG</text>
</g>
<g font-size="1.8" fill="#9f9f9f">
<text x="113" y="174.9">C76</text>
<text x="102.1" y="185.6">R88</text>
</g>
<g font-size="1.8" fill="#a1a1a1">
<text x="113" y="177.4">DNS</text>
<text x="102" y="183.1">DNS</text>
</g>
</svg>
